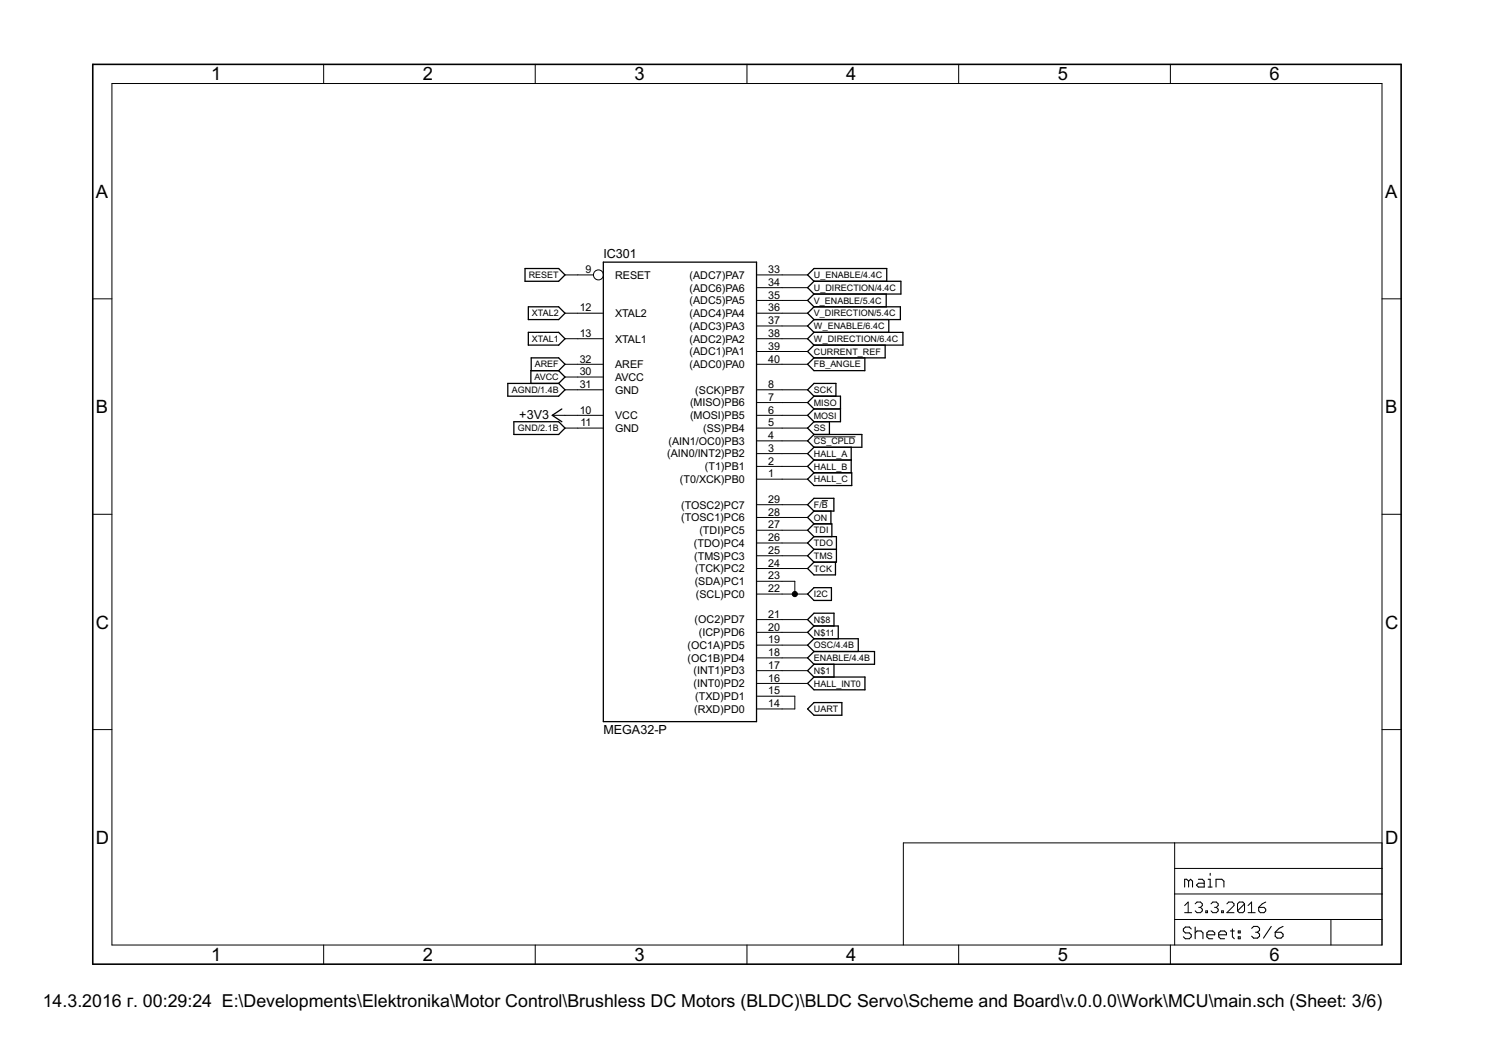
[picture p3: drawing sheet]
<svg xmlns="http://www.w3.org/2000/svg" width="297mm" height="210mm" viewBox="0 0 297 210" stroke-linecap="round" stroke-linejoin="round" font-family="sans-serif">
<g fill="#000" stroke="#000" stroke-width=".25">
<path d="M104.5 53.4v2.6zM104.5 56h6.6zM104.5 53.4h6.6zM112.4 54.7l-1.3 1.3zM111.1 53.4l1.3 1.3zM120 52.2h30.5zM150.5 52.2v91.4zM160.7 57.2l1.2 1.3zM160.7 57.2l1.2-1.2zM160.7 54.7l1.2 1.3zM160.7 54.7l1.2-1.3zM160.7 59.8l1.2 1.2z"/>
<path d="M160.7 59.8l1.2-1.3zM161.9 58.5h17.3zM161.9 56h17.3zM161.9 56h14.5zM161.9 53.4h14.5zM161.9 58.5h14.4zM176.4 53.4v2.6zM179.2 56v2.5zM101 76.3v2.5zM105.1 66.1v2.6zM105.1 61v2.6zM105.6 73.7v2.6z"/>
<path d="M105.7 71.2v2.5zM101 78.8h10.1zM101 76.3h10.1zM105.6 76.3h5.5zM105.6 73.7h5.5zM105.7 73.7h5.4zM105.7 71.2h5.4zM105.1 68.7h6zM105.1 66.1h6zM105.1 63.6h6zM105.1 61h6zM112.4 77.6l-1.3 1.2z"/>
<path d="M111.1 76.3l1.3 1.3zM112.4 75l-1.3 1.3zM111.1 73.7l1.3 1.3zM112.4 72.5l-1.3 1.2zM111.1 71.2l1.3 1.3zM112.4 67.4l-1.3 1.3zM111.1 66.1l1.3 1.3zM112.4 62.3l-1.3 1.3zM111.1 61l1.3 1.3zM160.7 64.9l1.2 1.2zM160.7 64.9l1.2-1.3zM160.7 77.6l1.2-1.3z"/>
<path d="M160.7 77.6l1.2 1.2zM160.7 72.5l1.2 1.2zM160.7 72.5l1.2-1.3zM160.7 69.9l1.2 1.3zM160.7 69.9l1.2-1.2zM160.7 62.3l1.2 1.3zM160.7 62.3l1.2-1.3zM160.7 67.4l1.2 1.3zM160.7 67.4l1.2-1.3zM161.9 66.1h14.9zM161.9 63.6h14.9zM161.9 78.8h5.3z"/>
<path d="M161.9 76.3h4.4zM161.9 78.8h4.4zM161.9 73.7h10.2zM161.9 71.2h10.2zM161.9 71.2h14.2zM161.9 68.7h14.2zM161.9 63.6h17.2zM161.9 61h17.2zM161.9 68.7h17.7zM161.9 66.1h17.7zM161.9 61h14.4zM166.3 76.3v2.5z"/>
<path d="M167.2 78.8v2.6zM172.1 71.2v2.5zM176.1 68.7v2.5zM176.3 58.5v2.5zM176.8 63.6v2.5zM179.1 61v2.6zM179.6 66.1v2.6zM102.2 83.9v2.5zM109.9 82.6l1.9-1.2zM102.2 86.4h8.9zM102.2 83.9h8.9zM109.9 82.6l1.9 1.3z"/>
<path d="M112.4 85.2l-1.3 1.2zM111.1 83.9l1.3 1.3zM160.7 90.3l1.2-1.3zM160.7 90.3l1.2 1.2zM160.7 92.8l1.2-1.3zM160.7 92.8l1.2 1.3zM160.7 95.3l1.2-1.2zM160.7 95.3l1.2 1.3zM160.7 87.7l1.2-1.3zM160.7 87.7l1.2 1.3zM160.7 85.2l1.2-1.3zM160.7 85.2l1.2 1.2z"/>
<path d="M160.7 82.6l1.2-1.2zM160.7 82.6l1.2 1.3zM160.7 80.1l1.2-1.3zM160.7 80.1l1.2 1.3zM161.9 89h7.5zM161.9 91.5h7.5zM161.9 94.1h7.5zM161.9 94.1h7.6zM161.9 96.6h7.6zM161.9 86.4h9.6zM161.9 89h9.6zM161.9 83.9h3.1z"/>
<path d="M161.9 86.4h3.1zM161.9 81.4h5.3zM161.9 83.9h5.3zM161.9 99.1h4zM165 83.9v2.5zM165.9 99.1v2.6zM167.2 81.4v2.5zM169.4 89v2.5zM169.4 91.5v2.6zM169.5 94.1v2.5zM171.5 86.4v2.6zM160.7 113.1l1.2-1.3z"/>
<path d="M160.7 113.1l1.2 1.3zM160.7 110.6l1.2-1.3zM160.7 110.6l1.2 1.2zM160.7 108l1.2-1.2zM160.7 108l1.2 1.3zM160.7 105.5l1.2-1.3zM160.7 105.5l1.2 1.3zM160.7 118.2l1.2-1.3zM160.7 118.2l1.2 1.3zM160.7 100.4l1.2-1.3zM160.7 100.4l1.2 1.3zM160.7 103l1.2-1.3z"/>
<path d="M160.7 103l1.2 1.2zM161.9 111.8h4.3zM161.9 114.4h4.3zM161.9 109.3h4.5zM161.9 111.8h4.5zM161.9 106.8h4.5zM161.9 104.2h3.6zM161.9 106.8h3.6zM161.9 116.9h3.5zM161.9 119.5h3.5zM161.9 101.7h4zM161.9 101.7h3.4z"/>
<path d="M161.9 104.2h3.4zM165.3 101.7v2.5zM165.4 116.9v2.6zM165.5 104.2v2.6zM166.2 111.8v2.6zM166.4 109.3v2.5zM166.4 106.8v2.5zM160.7 128.4l1.2-1.3zM160.7 128.4l1.2 1.2zM160.7 136l1.2-1.3zM160.7 136l1.2 1.2zM160.7 133.4l1.2-1.2z"/>
<path d="M160.7 133.4l1.2 1.3zM160.7 123.3l1.2-1.3zM160.7 123.3l1.2 1.2zM160.7 125.8l1.2-1.3zM160.7 125.8l1.2 1.3zM160.7 130.9l1.2-1.3zM160.7 130.9l1.2 1.3zM161.9 127.1h8.9zM161.9 129.6h8.9zM161.9 134.7h10.2zM161.9 137.2h10.2zM161.9 132.2h4z"/>
<path d="M161.9 134.7h4zM161.9 139.8h5.6zM161.9 122h4zM161.9 124.5h4zM161.9 124.5h4.9zM161.9 127.1h4.9zM161.9 129.6h12.1zM161.9 132.2h12.1zM165.9 132.2v2.5zM165.9 122v2.5zM166.8 124.5v2.6zM167.5 139.8v2.5z"/>
<path d="M170.8 127.1v2.5zM172.1 134.7v2.5zM174 129.6v2.6zM120 52.2v91.4zM120 143.6h30.5zM160.7 141.1l1.2-1.3zM160.7 141.1l1.2 1.2zM161.9 142.3h5.6z"/>
</g>
<g fill="#000" stroke="#000" stroke-width=".2">
<path d="M22.3 16.6v171.4zM64.4 12.8v3.8zM106.5 12.8v3.8zM148.6 12.8v3.8zM190.7 12.8v3.8zM232.9 12.8v3.8zM22.3 16.6h252.7zM18.5 59.5h3.8zM112.4 54.7h2.6zM115 54.7h3.1zM150.5 54.7h5.1zM150.5 57.2h5.1z"/>
<path d="M150.5 59.8h5.1zM155.6 54.7h5.1zM155.6 59.8h5.1zM155.6 57.2h5.1zM275 59.5h3.8zM112.4 77.6h2.6zM112.4 75h2.6zM112.4 72.5h2.6zM112.4 67.4h2.6zM112.4 62.3h2.6zM115 77.6h5zM115 75h5z"/>
<path d="M115 72.5h5zM115 67.4h5zM115 62.3h5zM150.5 62.3h5.1zM150.5 64.9h5.1zM150.5 67.4h5.1zM150.5 69.9h5.1zM150.5 72.5h5.1zM150.5 77.6h5.1zM155.6 64.9h5.1zM155.6 62.3h5.1zM155.6 67.4h5.1z"/>
<path d="M155.6 77.6h5.1zM155.6 72.5h5.1zM155.6 69.9h5.1zM109.9 82.6h2.5zM112.4 85.2h2.6zM112.4 82.6h2.6zM115 82.6h5zM115 85.2h5zM150.5 80.1h5.1zM150.5 82.6h5.1zM150.5 85.2h5.1zM150.5 87.7h5.1z"/>
<path d="M150.5 90.3h5.1zM150.5 92.8h5.1zM150.5 95.3h5.1zM155.6 90.3h5.1zM155.6 92.8h5.1zM155.6 95.3h5.1zM155.6 87.7h5.1zM155.6 85.2h5.1zM155.6 82.6h5.1zM155.6 80.1h5.1zM161.9 86.9h8.3zM163.5 99.6h1.2z"/>
<path d="M18.5 102.3h3.8zM150.5 100.4h5.1zM150.5 103h5.1zM150.5 105.5h5.1zM150.5 108h5.1zM150.5 110.6h5.1zM150.5 113.1h5.1zM150.5 115.7h5.1zM150.5 118.2h5.1zM155.6 115.7h2.5zM158.1 115.7v2.5zM155.6 118.2h2.5z"/>
<path d="M158.1 118.2h2.6zM155.6 113.1h5.1zM155.6 110.6h5.1zM155.6 108h5.1zM155.6 105.5h5.1zM155.6 100.4h5.1zM155.6 103h5.1zM275 102.3h3.8zM150.5 138.5h5.1zM150.5 136h5.1zM150.5 133.4h5.1zM150.5 130.9h5.1z"/>
<path d="M150.5 128.4h5.1zM150.5 125.8h5.1zM150.5 123.3h5.1zM155.6 128.4h5.1zM155.6 136h5.1zM155.6 138.5h2.5zM158.1 138.5v2.6zM155.6 133.4h5.1zM155.6 123.3h5.1zM155.6 125.8h5.1zM155.6 130.9h5.1zM18.5 145.2h3.8z"/>
<path d="M150.5 141.1h5.1zM155.6 141.1h2.5zM275 145.2h3.8zM179.7 167.7h54zM233.7 167.7h41.3zM233.7 177.9h41.3zM233.7 172.8v5.1zM233.7 172.8h41.3zM233.7 167.7v5.1zM236.4 179.5v2.1zM238.1 179.5l-.3 .3zM238.1 179.5h.7z"/>
<path d="M238.8 179.5l.4 .3zM239.2 179.8v.4zM240.9 179.8l.4-.3zM241.3 179.5h.7zM242 179.5l.4 .3zM242.4 179.8v.4zM244.5 179.5l-.4 .3zM244.5 179.5h.7zM245.2 179.5l.3 .3zM246.5 179.5l-.3 .3zM246.5 179.5h.8zM247.3 179.5l.3 .3z"/>
<path d="M247.6 179.8v1.4zM249 179.5v2.1zM251.1 179.8l-.7 .7zM251.1 179.8l.7-.3zM275 172.8v5.1zM275 167.7v5.1zM22.3 188h252.7zM64.4 188v3.8zM106.5 188v3.8zM148.6 188v3.8zM179.7 167.7v20.3zM190.7 188v3.8z"/>
<path d="M232.9 188v3.8zM233.7 182.9v5.1zM233.7 177.9v5zM235.7 180.2l.7-.7zM235.7 181.6h1.4zM237.8 181.2l.3 .4zM238.5 180.5h.3zM238.8 180.5l.4 .4zM238.1 181.6h.7zM239.2 180.2l-.4 .3zM239.2 180.9v.3zM239.2 181.2l-.4 .4z"/>
<path d="M239.9 181.2v.4zM239.9 181.2h.3zM240.2 181.2v.4zM239.9 181.6h.3zM240.9 181.2l.4 .4zM241.6 180.5h.4zM242 180.5l.4 .4zM241.3 181.6h.7zM242.4 180.2l-.4 .3zM242.4 180.9v.3zM242.4 181.2l-.4 .4zM243.1 181.2v.4z"/>
<path d="M243.1 181.2h.3zM243.4 181.2v.4zM243.1 181.6h.3zM244.1 181.6l1.4-1.4zM244.1 181.6h1.4zM245.5 179.8v.4zM246.2 179.8v1.4zM246.2 181.2l1.4-1.4zM246.2 181.2l.3 .4zM246.5 181.6h.8zM247.6 181.2l-.3 .4zM248.3 180.2l.7-.7z"/>
<path d="M248.3 181.6h1.4zM250.4 180.5v.7zM250.4 181.2l.4 .4zM250.8 181.6h.7zM251.8 181.2l-.3 .4zM250.4 180.5h1.1zM251.8 180.9v.3zM251.5 180.5l.3 .4zM264.8 182.9v5.1zM264.8 182.9h10.2zM233.7 182.9h31.1zM275 182.9v5.1z"/>
<path d="M275 177.9v5zM275 16.6v171.4z"/>
<circle cx="158.1" cy="118.2" r=".51"/>
</g>
<g fill="#000" stroke="#000" stroke-width=".21">
<path d="M235.7 174.9v1.6zM235.7 174.9h.4zM236.1 174.9l.4 .4zM236.5 175.3v1.2zM236.5 175.3l.4-.4zM236.9 174.9l.4 .4zM237.3 175.3v1.2zM238 176.1l.4-.4zM238.4 174.9h.8zM238 176.1l.4 .4zM238.4 175.7h1.2zM239.2 174.9l.4 .4z"/>
<path d="M239.6 175.3v1.2zM238.4 176.5h1.2zM240.4 174.9h.4zM240.4 176.5h.8zM240.8 174.9v1.6zM240.8 173.8v.4zM241.9 174.9v1.6zM241.9 174.9h1.2zM243.1 174.9l.4 .4zM243.5 175.3v1.2zM235.4 184.8v.4zM235.4 185.2l.4 .4z"/>
<path d="M235.4 184.8l.4-.4zM235.8 185.6h.8zM235.4 186.4l.4 .4zM235.8 184.4h.8zM236.6 185.6l.4 .4zM235.8 186.8h.8zM236.6 184.4l.4 .4zM237 186v.4zM237 186.4l-.4 .4zM237.8 184.4v2.4zM237.8 185.6l.4-.4zM238.2 185.2h.8z"/>
<path d="M239 185.2l.3 .4zM239.3 185.6v1.2zM240.1 185.6v.8zM240.1 185.6l.4-.4zM240.1 186.4l.4 .4zM240.5 185.2h.8zM240.5 186.8h.8zM241.3 185.2l.4 .4zM241.7 185.6v.4zM240.1 186h1.6zM242.5 185.6v.8zM242.5 185.6l.3-.4z"/>
<path d="M242.5 186.4l.3 .4zM242.8 185.2h.8zM242.8 186.8h.8zM243.6 185.2l.4 .4zM244 185.6v.4zM242.5 186h1.5zM244.8 185.2h.8zM245.2 184.8v1.6zM245.2 186.4l.4 .4zM246.4 185.2h.3zM246.4 185.2v.4zM246.4 186.4h.3z"/>
<path d="M246.4 186.4v.4zM246.7 185.2v.4zM246.4 185.6h.3zM246.7 186.4v.4zM246.4 186.8h.3zM249 184.7l.4-.4zM249.4 184.3h.8zM249 186.3l.4 .3zM250.2 184.3l.4 .4zM249.8 185.5h.4zM250.2 185.5l.4 .4zM249.4 186.6h.8z"/>
<path d="M250.6 184.7v.4zM250.2 185.5l.4-.4zM250.6 185.9v.4zM250.2 186.6l.4-.3zM252.9 184.3l-1.5 2.3zM253.7 185.5v.8zM253.7 186.3l.4 .3zM254.1 186.6h.8zM254.5 184.7l-.8 .8zM254.9 186.6l.4-.3zM253.7 185.5h1.2zM254.5 184.7l.8-.4z"/>
<path d="M255.3 185.9v.4zM254.9 185.5l.4 .4z"/>
</g>
<path d="M18.5 12.8v179zM18.5 12.8h260.3zM18.5 191.8h260.3zM278.8 12.8v179z" fill="#000" stroke="#000" stroke-width=".32"/>
<circle cx="119.1" cy="54.7" r=".99" fill="none" stroke="#000" stroke-width=".2"/>
<g font-size="4.1">
<text x="42" y="16">1</text>
<text x="84.1" y="16">2</text>
<text x="126.3" y="16">3</text>
<text x="168.4" y="16">4</text>
<text x="210.5" y="16">5</text>
<text x="252.6" y="16">6</text>
<text x="19.1" y="39.3">A</text>
<text x="275.6" y="39.3">A</text>
<text x="19.1" y="82.2">B</text>
<text x="275.6" y="82.2">B</text>
<text x="19.1" y="125">C</text>
<text x="275.6" y="125">C</text>
<text x="19.1" y="167.9">D</text>
<text x="275.6" y="167.9">D</text>
<text x="42" y="191.2">1</text>
<text x="84.1" y="191.2">2</text>
<text x="126.3" y="191.2">3</text>
<text x="168.4" y="191.2">4</text>
<text x="210.5" y="191.2">5</text>
<text x="252.6" y="191.2">6</text>
</g>
<text font-size="4" x="8.5" y="200.4">14.3.2016 г. 00:29:24 E:\Developments\Elektronika\Motor Control\Brushless DC Motors (BLDC)\BLDC Servo\Scheme and Board\v.0.0.0\Work\MCU\main.sch (Sheet: 3/6)</text>
<g font-size="2.8">
<text x="120" y="51.4">IC301</text>
<text x="103.3" y="83.3">+3V3</text>
<text x="120" y="146.1">MEGA32-P</text>
</g>
<g font-size="2.4">
<text x="116.5" y="54.3">9</text>
<text x="122.4" y="55.5">RESET</text>
<text x="137.2" y="55.5">(ADC7)PA7</text>
<text x="137.2" y="58">(ADC6)PA6</text>
<text x="152.9" y="54.3">33</text>
<text x="152.9" y="56.9">34</text>
<text x="152.9" y="59.4">35</text>
<text x="115.3" y="62">12</text>
<text x="122.4" y="63.1">XTAL2</text>
<text x="137.2" y="60.5">(ADC5)PA5</text>
<text x="137.2" y="63.1">(ADC4)PA4</text>
<text x="137.2" y="65.6">(ADC3)PA3</text>
<text x="152.9" y="62">36</text>
<text x="152.9" y="64.5">37</text>
<text x="115.3" y="67">13</text>
<text x="122.4" y="68.2">XTAL1</text>
<text x="137.2" y="68.2">(ADC2)PA2</text>
<text x="137.2" y="70.7">(ADC1)PA1</text>
<text x="152.9" y="67">38</text>
<text x="152.9" y="69.6">39</text>
<text x="115.3" y="77.2">31</text>
<text x="115.3" y="74.7">30</text>
<text x="115.3" y="72.1">32</text>
<text x="122.4" y="75.8">AVCC</text>
<text x="122.4" y="73.2">AREF</text>
<text x="137.2" y="73.2">(ADC0)PA0</text>
<text x="152.9" y="72.1">40</text>
<text x="152.9" y="77.2">8</text>
<text x="115.3" y="82.3">10</text>
<text x="122.4" y="78.3">GND</text>
<text x="122.4" y="83.4">VCC</text>
<text x="137.3" y="80.9">(MISO)PB6</text>
<text x="137.3" y="83.4">(MOSI)PB5</text>
<text x="138.3" y="78.3">(SCK)PB7</text>
<text x="152.9" y="79.7">7</text>
<text x="152.9" y="82.3">6</text>
<text x="115.5" y="84.8">11</text>
<text x="122.4" y="85.9">GND</text>
<text x="133" y="88.5">(AIN1/OC0)PB3</text>
<text x="139.9" y="85.9">(SS)PB4</text>
<text x="152.9" y="84.8">5</text>
<text x="152.9" y="87.4">4</text>
<text x="152.9" y="89.9">3</text>
<text x="132.8" y="91">(AIN0/INT2)PB2</text>
<text x="140.2" y="93.6">(T1)PB1</text>
<text x="152.9" y="92.4">2</text>
<text x="152.9" y="95">1</text>
<text x="135.3" y="96.1">(T0/XCK)PB0</text>
<text x="135.5" y="101.2">(TOSC2)PC7</text>
<text x="152.9" y="100.1">29</text>
<text x="135.5" y="103.7">(TOSC1)PC6</text>
<text x="139.1" y="106.3">(TDI)PC5</text>
<text x="152.9" y="102.6">28</text>
<text x="152.9" y="105.1">27</text>
<text x="152.9" y="107.7">26</text>
<text x="138.1" y="108.8">(TDO)PC4</text>
<text x="138.1" y="111.3">(TMS)PC3</text>
<text x="138.3" y="113.9">(TCK)PC2</text>
<text x="152.9" y="110.2">25</text>
<text x="152.9" y="112.8">24</text>
<text x="138.2" y="116.4">(SDA)PC1</text>
<text x="138.4" y="119">(SCL)PC0</text>
<text x="152.9" y="115.3">23</text>
<text x="152.9" y="117.8">22</text>
<text x="138.2" y="124">(OC2)PD7</text>
<text x="152.9" y="125.5">20</text>
<text x="152.9" y="122.9">21</text>
<text x="136.8" y="131.6">(OC1B)PD4</text>
<text x="136.8" y="129.1">(OC1A)PD5</text>
<text x="139" y="126.6">(ICP)PD6</text>
<text x="152.9" y="130.5">18</text>
<text x="152.9" y="128">19</text>
<text x="138" y="136.7">(INT0)PD2</text>
<text x="138" y="134.2">(INT1)PD3</text>
<text x="152.9" y="135.6">16</text>
<text x="152.9" y="133.1">17</text>
<text x="138.1" y="141.8">(RXD)PD0</text>
<text x="138.3" y="139.3">(TXD)PD1</text>
<text x="152.9" y="140.7">14</text>
<text x="152.9" y="138.1">15</text>
</g>
<g font-size="2">
<text x="105.2" y="55.3">RESET</text>
<text x="161.9" y="57.9">U_DIRECTION/4.4C</text>
<text x="161.9" y="55.3">U_ENABLE/4.4C</text>
<text x="105.8" y="63">XTAL2</text>
<text x="161.9" y="65.5">W_ENABLE/6.4C</text>
<text x="161.9" y="63">V_DIRECTION/5.4C</text>
<text x="161.9" y="60.4">V_ENABLE/5.4C</text>
<text x="105.8" y="68">XTAL1</text>
<text x="161.9" y="70.6">CURRENT_REF</text>
<text x="161.9" y="68">W_DIRECTION/6.4C</text>
<text x="106.3" y="75.7">AVCC</text>
<text x="106.4" y="73.1">AREF</text>
<text x="161.9" y="73.1">FB_ANGLE</text>
<text x="101.9" y="78.2">AGND/1.4B</text>
<text x="161.9" y="83.3">MOSI</text>
<text x="161.9" y="80.7">MISO</text>
<text x="161.9" y="78.2">SCK</text>
<text x="103" y="85.8">GND/2.1B</text>
<text x="161.9" y="88.4">CS_CPLD</text>
<text x="161.9" y="85.8">SS</text>
<text x="161.9" y="90.9">HALL_A</text>
<text x="161.9" y="93.4">HALL_B</text>
<text x="161.9" y="96">HALL_C</text>
<text x="161.9" y="101">F/B</text>
<text x="161.9" y="106.1">TDI</text>
<text x="161.9" y="103.6">ON</text>
<text x="161.9" y="113.7">TCK</text>
<text x="161.9" y="111.2">TMS</text>
<text x="161.9" y="108.7">TDO</text>
<text x="161.9" y="118.8">I2C</text>
<text x="161.9" y="123.9">N$8</text>
<text x="161.9" y="129">OSC/4.4B</text>
<text x="161.9" y="126.4">N$11</text>
<text x="161.9" y="131.5">ENABLE/4.4B</text>
<text x="161.9" y="136.6">HALL_INT0</text>
<text x="161.9" y="134.1">N$1</text>
<text x="161.9" y="141.7">UART</text>
</g>
</svg>
